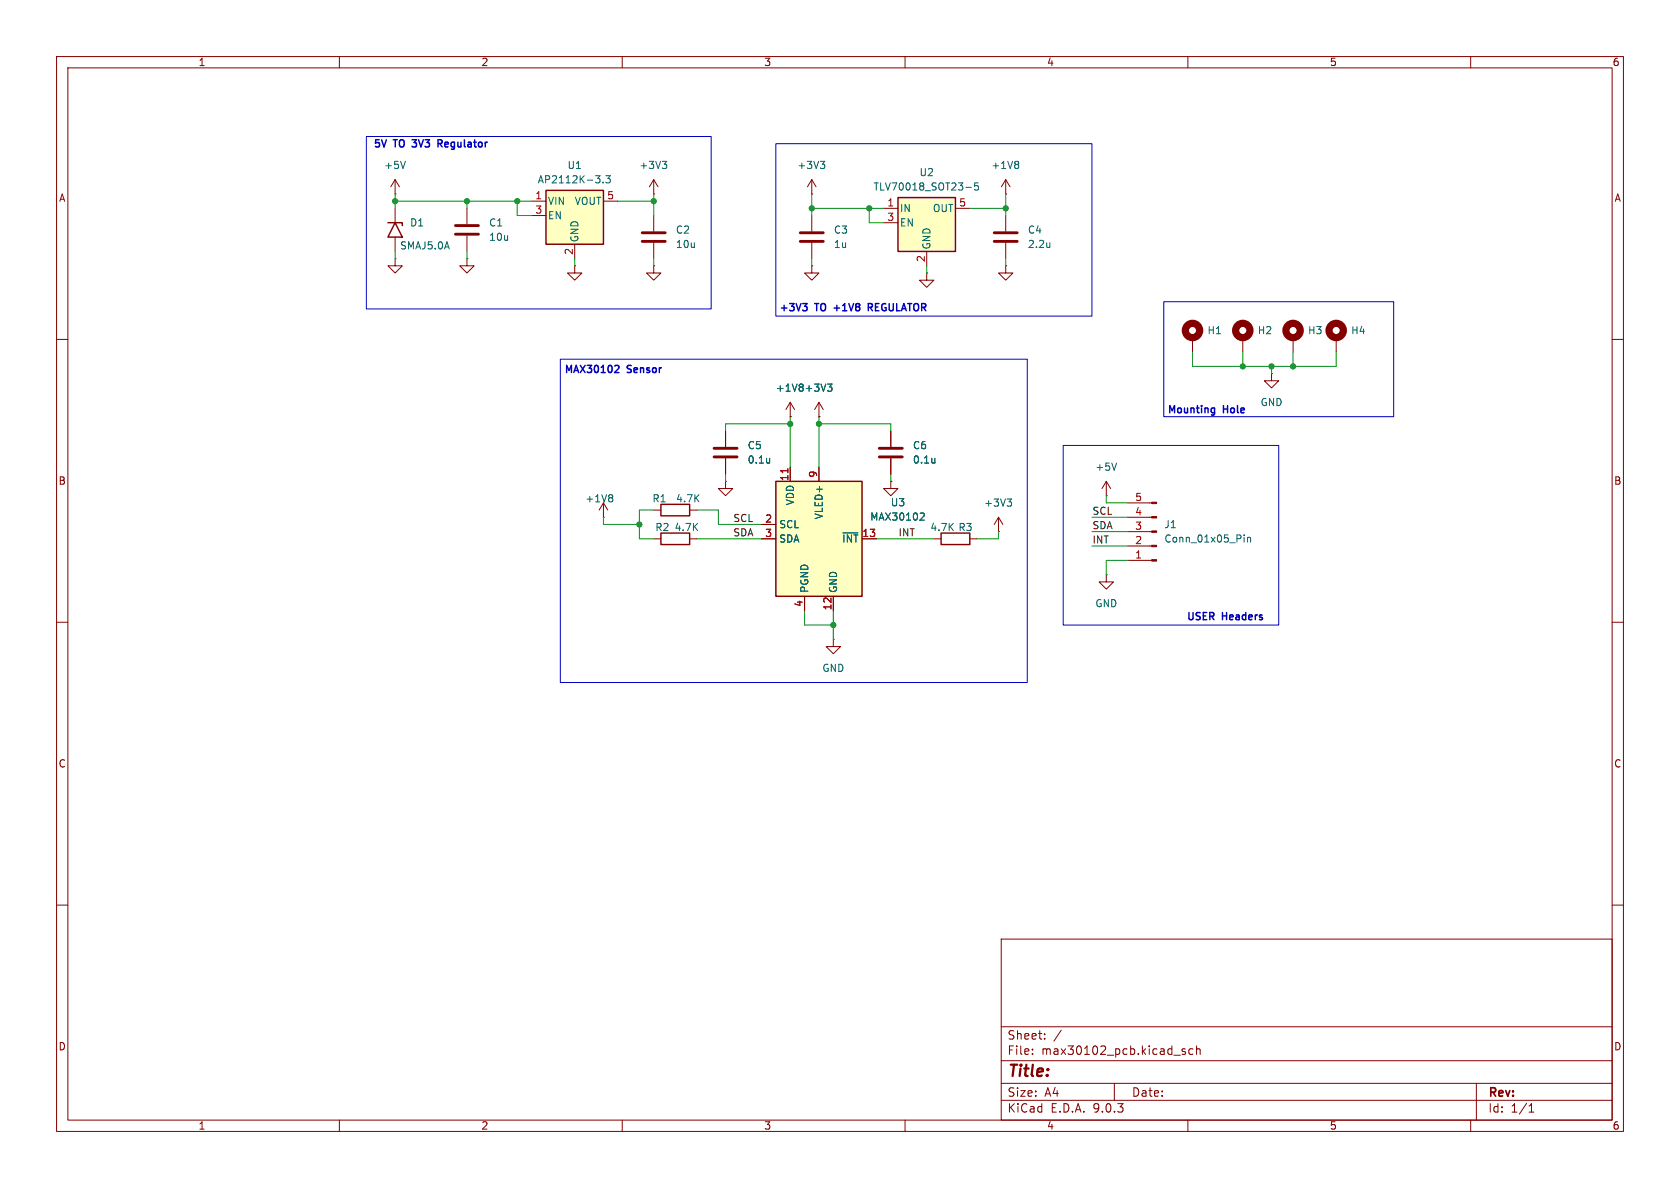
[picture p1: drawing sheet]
<svg xmlns="http://www.w3.org/2000/svg" width="297mm" height="210mm" viewBox="0 0 297 210" stroke-linecap="round" stroke-linejoin="round" font-family="sans-serif">
<g fill="none" stroke="#840000" stroke-width=".18">
<path d="M10 10h277v190h-277zM12 12h273v186h-273zM60 10v2M110 10v2M160 10v2M210 10v2M260 10v2M115.6 34.3h.1M115.6 31.8v2.5M115.6 38.1v2.8M115.6 31.8l-.8 1.2M115.6 31.8l.7 1.2"/>
<path d="M143.5 34.3h.1M143.5 31.8v2.5M143.5 38.1v2.8M143.5 31.8l-.8 1.2M143.5 31.8l.8 1.2M177.8 34.3h.1M177.8 31.8v2.5M177.8 38.1v2.8M177.8 31.8l-.8 1.2M177.8 31.8l.8 1.2M115.6 47v1.3h1.2l-1.2 1.2-1.3-1.2h1.3M115.6 47h.1"/>
<path d="M115.6 42.9v2.8M143.5 47v1.3h1.3l-1.3 1.2-1.3-1.2h1.3M143.5 47h.1M143.5 42.9v2.8M163.8 48.3v1.2h1.3l-1.3 1.3-1.2-1.3h1.2M163.8 48.3h.1M177.8 47v1.3h1.3l-1.3 1.2-1.3-1.2h1.3M177.8 47h.1M177.8 42.9v2.8M210.8 59.7v2.5M236.2 59.7v2.5M10 60h2"/>
<path d="M285 60h2M195.6 87.6h.1M195.6 85.1l-.8 1.3M195.6 85.1l.7 1.3M195.6 85.1v2.5M199.4 99.1h4.2M199.4 96.5h4.2M199.4 94h4.2M199.4 91.4h4.2M199.4 88.9h4.2M10 110h2M195.6 101.6v1.3h1.2l-1.2 1.2-1.3-1.2h1.3"/>
<path d="M195.6 101.6h.1M285 110h2M10 160h2M177 166h108v32h-108zM285 160h2M60 198v2M110 198v2M160 198v2M177 194.5h108M177 191.5h108M177 187.5h108M177 181.5h108"/>
<path d="M182.5 186.3v.1M182.5 185.5v.1M184.7 183.6v.1M184.7 182.8v.1M187.6 182.1l-1.3 2M197 191.5v3M209.5 185.5l-.3-.1-.2 .2v.2l.5 .2v.3h-.5M210 198v2M210.9 185.5l-.4-.1-.3 .3v.4l.1 .2h.6M211.5 185.5l.2-.1 .4 .1 .1 .9M211.5 184.9v1.5M260 198v2"/>
<path d="M261 191.5v6.5M270.3 196.6h.9M270.3 195.5l.4-.4v1.5"/>
</g>
<g fill="none" stroke="#840000" stroke-width="1.3">
<circle cx="210.8" cy="58.4" r="1.27"/>
<circle cx="236.2" cy="58.4" r="1.27"/>
</g>
<path d="M113.5 41.1h4.1M113.5 42.7h4.1M141.5 41.1h4M141.5 42.7h4M175.8 41.1h4M175.8 42.7h4" fill="none" stroke="#840000" stroke-width=".51"/>
<path d="M117.1 28.5h.8l-.5 .5M117.6 29l.3 .2v.3l-.3 .3M145 28.5h.8l-.4 .5M145.6 29l.2 .2v.3l-.2 .3M179.9 28.5l.2 .3-.2 .3 .2 .2v.2l-.2 .3M185.6 42.9v.9M185.6 43.6l-.1 .1M197.4 81.9l-.4 1.2M219.9 94.6v.1M219.9 95v.8M220.5 95v.8M220.5 95.1l.2-.1h.3l.1 .8" fill="none" stroke="#006464" stroke-width=".18"/>
<g fill="#840000" stroke="#840000" stroke-width=".18">
<path d="M203.6 98.9h.9v.3h-.9z"/>
<path d="M203.6 96.4h.9v.2h-.9z"/>
<path d="M203.6 93.9h.9v.2h-.9z"/>
<path d="M203.6 91.3h.9v.3h-.9z"/>
<path d="M203.6 88.8h.9v.2h-.9z"/>
</g>
<path d="M158.7 34.9h10.2v9.6h-10.2z" fill="#ffffc2"/>
<path d="M158.7 34.9h10.2v9.6h-10.2z" fill="none" stroke="#840000" stroke-width=".25"/>
<path d="M156.2 36.8h2.5M156.2 39.4h2.5M168.9 36.8h2.5M163.8 44.5v2.5" fill="none" stroke="#840000" stroke-width=".18"/>
<path d="M170.8 33.1h.9M172.9 32.3h-.6v.6l.1-.1 .5 .1 .1 .2-.1 .4-.1 .1-.5-.1" fill="none" stroke="#006464" stroke-width=".18"/>
<path d="M96.5 33.7h10.2v9.5h-10.2z" fill="#ffffc2"/>
<path d="M68.6 39.4h2.5v.5M69.8 39.4l1.3 2.5h-2.5zM96.5 33.7h10.2v9.5h-10.2zM116.8 94.2h5.1v2.1h-5.1zM116.8 89.2h5.1v2h-5.1z" fill="none" stroke="#840000" stroke-width=".25"/>
<g fill="none" stroke="#840000" stroke-width=".18">
<path d="M69.8 34.3h.1M69.8 31.8v2.5M69.8 36.8v2.6M69.8 31.8l-.7 1.2M69.8 31.8l.8 1.2M82.5 36.8v2.8M94 35.6h2.5M94 38.1h2.5M106.7 35.6h2.5M69.8 45.7v1.3h1.3l-1.3 1.3-1.2-1.3h1.2M69.8 45.7h.1M69.8 41.9v2.6"/>
<path d="M82.5 45.7v1.3h1.3l-1.3 1.3-1.2-1.3h1.2M82.5 45.7h.1M82.5 41.7v2.8M101.6 47v1.3h1.3l-1.3 1.2-1.3-1.2h1.3M101.6 47h.1M101.6 43.2v2.5M219.7 59.7v2.5M228.6 59.7v2.5M128.3 76.2v2.8M139.7 73.7h.1M139.7 71.1l-.8 1.3M139.7 71.1l.8 1.3"/>
<path d="M139.7 71.1v2.6M144.8 73.7h.1M144.8 71.1l-.8 1.3M144.8 71.1l.7 1.3M144.8 71.1v2.6M157.5 76.2v2.8M224.8 66v1.3h1.3l-1.3 1.3-1.3-1.3h1.3M224.8 66h.1M106.7 91.4h.1M106.7 88.9l-.8 1.3M106.7 88.9l.7 1.3M106.7 88.9v2.5"/>
<path d="M115.6 95.3h1.2M115.6 90.2h1.2M121.9 95.3h1.3M121.9 90.2h1.3M128.3 85.1v1.3h1.2l-1.2 1.2-1.3-1.2h1.3M128.3 85.1h.1M128.3 81v2.8M157.5 85.1v1.3h1.2l-1.2 1.2-1.3-1.2h1.3M157.5 85.1h.1M157.5 81v2.8M147.3 113v1.3h1.3l-1.3 1.3-1.3-1.3h1.3M147.3 113h.1"/>
</g>
<path d="M71.7 28.5l-.5 1.3M105.3 31.1h.8l-.4 .4M106 31.7v.5M106.6 32.2v.1M107.1 31.1h.8l-.4 .4 .3 .2v.5l-.2 .1-.5-.1M146.3 67.9h.8l-.4 .5M146.8 68.4l.3 .2v.3l-.3 .3M108.1 87.4l.2 .3-.2 .3 .2 .2v.3l-.2 .2M136.1 81v.9M136.1 81.7l-.1 .1M165.3 81v.9M165.3 81.7l-.1 .1" fill="none" stroke="#006464" stroke-width=".18"/>
<path d="M80.5 39.9h4.1M80.5 41.4h4.1M126.2 79.2h4.1M155.4 79.2h4.1M126.2 80.8h4.1M155.4 80.8h4.1" fill="none" stroke="#840000" stroke-width=".51"/>
<g fill="none" stroke="#840000" stroke-width="1.3">
<circle cx="219.7" cy="58.4" r="1.27"/>
<circle cx="228.6" cy="58.4" r="1.27"/>
</g>
<path d="M137.2 85.1h15.2v20.3h-15.2z" fill="#ffffc2"/>
<path d="M137.2 85.1h15.2v20.3h-15.2zM166.4 94.2h5v2.1h-5z" fill="none" stroke="#840000" stroke-width=".25"/>
<g fill="none" stroke="#840000" stroke-width=".18">
<path d="M128.3 76.2v2.8M139.7 73.7h.1M144.8 73.7h.1M157.5 76.2v2.8M128.3 81v2.8M134.6 92.7h2.6M134.6 95.3h2.6M139.7 82.6v2.5M144.8 82.6v2.5M152.4 95.3h2.5M157.5 85.1h.1M157.5 81v2.8"/>
<path d="M165.1 95.3h1.3M171.4 95.3h1.3M176.5 94h.1M176.5 91.4l-.7 1.3M176.5 91.4l.8 1.3M176.5 91.4v2.6M142.2 105.4v2.6M147.3 105.4v2.6"/>
</g>
<path d="M139.3 82.9v.7" fill="none" stroke="#a90000" stroke-width=".18"/>
<path d="M146.3 67.9h.8l-.4 .5M146.8 68.4l.3 .2v.3l-.3 .3M136.1 81v.9M136.1 81.7l-.1 .1M149 94.2h2.7M162.9 90.7h.4l.1 .3-.8 .9h.8M165.3 81v.9M165.3 81.7l-.1 .1M178 88.2h.8l-.4 .5M178.6 88.7l.2 .2v.3l-.2 .3" fill="none" stroke="#006464" stroke-width=".18"/>
<g fill="none" stroke="#009600" stroke-width=".18">
<path d="M69.8 35.6h24.2M69.8 34.3v2.5M82.5 35.6v1.2M91.4 35.6v2.5h2.6M109.2 35.6h6.4M115.6 34.3v3.8M143.5 36.8h12.7M143.5 34.3v3.8M153.7 36.8v2.6h2.5M171.4 36.8h6.4M177.8 34.3v3.8M69.8 44.5v1.2"/>
<path d="M82.5 44.5v1.2M101.6 45.7v1.3M115.6 45.7v1.3M143.5 45.7v1.3M163.8 47v1.3M177.8 45.7v1.3M139.7 73.7v8.9M139.7 74.9h-11.4v1.3M144.8 73.7v8.9M144.8 74.9h12.7v1.3M210.8 62.2v2.6h25.4v-2.6M219.7 62.2v2.6"/>
<path d="M224.8 64.8v1.2M228.6 62.2v2.6M106.7 91.4v1.3h6.3M115.6 90.2h-2.6v5.1h2.6M123.2 95.3h11.4M123.2 90.2h3.8v2.5h7.6M128.3 83.8v1.3M154.9 95.3h10.2M157.5 83.8v1.3M176.5 94v1.3h-3.8M193 94h6.4M193 96.5h6.4"/>
<path d="M193 91.4h6.4M195.6 87.6v1.3h3.8M199.4 99.1h-3.8v2.5M142.2 108v2.5h5.1M147.3 108v5"/>
</g>
<g fill="none" stroke="#0000c2" stroke-width=".25">
<path d="M72.8 24.7h.8M72.8 25.9h.1M77.4 25.4h.5M77.7 25.4l.5 .6M77.9 24.7h-.5v1.3M141.9 53.7h.8l-.4 .4 .3 .2 .1 .4-.3 .2h-.3M153.5 54.3h.5M153.8 54.3l.4 .6M154 53.7h-.5v1.2M108.9 64.6h.4l.1 .3-.8 1h.8M214.6 72.1l.1 .1M214.7 72.1v1.2"/>
<path d="M214.7 72.9l-.1 .1"/>
</g>
<path d="M64.8 24.1h60.9v30.5h-60.9zM137.2 25.4h55.8v30.5h-55.8zM205.7 53.3h40.7v20.4h-40.7zM99.1 63.5h82.5v57.2h-82.5zM188 78.7h38.1v31.8h-38.1z" fill="none" stroke="#0000c2" stroke-width=".18"/>
<g fill="#009600" stroke="#009600" stroke-width=".18">
<circle cx="82.5" cy="35.6" r=".46"/>
<circle cx="69.8" cy="35.6" r=".46"/>
<circle cx="115.6" cy="35.6" r=".46"/>
<circle cx="91.4" cy="35.6" r=".46"/>
<circle cx="147.3" cy="110.5" r=".46"/>
<circle cx="139.7" cy="74.9" r=".46"/>
<circle cx="144.8" cy="74.9" r=".46"/>
<circle cx="177.8" cy="36.8" r=".46"/>
<circle cx="143.5" cy="36.8" r=".46"/>
<circle cx="153.7" cy="36.8" r=".46"/>
<circle cx="219.7" cy="64.8" r=".46"/>
<circle cx="224.8" cy="64.8" r=".46"/>
<circle cx="228.6" cy="64.8" r=".46"/>
<circle cx="113" cy="92.7" r=".46"/>
</g>
<text font-size="2.8" fill="#840000" x="178" y="190.9">Title:</text>
<g font-size="2.1" fill="#840000">
<text x="178" y="184">Sheet:</text>
<text x="178" y="186.7">File:</text>
<text x="184.1" y="186.7">max30102_pcb.kicad_sch</text>
<text x="178" y="196.9">KiCad</text>
<text x="178" y="194.1">Size:</text>
<text x="184.7" y="194.1">A4</text>
<text x="185.7" y="196.9">E.D.A.</text>
<text x="193.3" y="196.9">9.0.3</text>
<text x="200" y="194.1">Date:</text>
<text x="263" y="194.3">Rev:</text>
<text x="263" y="196.9">Id:</text>
<text x="267.1" y="196.9">1/1</text>
</g>
<g font-size="1.8" fill="#840000">
<text x="35" y="11.9">1</text>
<text x="85" y="11.9">2</text>
<text x="135" y="11.9">3</text>
<text x="185" y="11.9">4</text>
<text x="235" y="11.9">5</text>
<text x="285" y="11.9">6</text>
<text x="10.3" y="35.9">A</text>
<text x="285.3" y="35.9">A</text>
<text x="10.3" y="85.9">B</text>
<text x="285.3" y="85.9">B</text>
<text x="10.3" y="135.9">C</text>
<text x="285.3" y="135.9">C</text>
<text x="10.3" y="185.9">D</text>
<text x="285.3" y="185.9">D</text>
<text x="35" y="199.9">1</text>
<text x="85" y="199.9">2</text>
<text x="135" y="199.9">3</text>
<text x="185" y="199.9">4</text>
<text x="235" y="199.9">5</text>
<text x="285" y="199.9">6</text>
</g>
<g font-size="1.8" fill="#0000c2">
<text x="65.9" y="26.4">5V</text>
<text x="69.7" y="26.4">TO</text>
<text x="73.4" y="26.4">3V3</text>
<text x="78.4" y="26.4">Regulator</text>
<text x="137.6" y="55.4">+3V3</text>
<text x="144.1" y="55.4">TO</text>
<text x="147.9" y="55.4">+1V8</text>
<text x="154.5" y="55.4">REGULATOR</text>
<text x="99.6" y="66.3">MAX30102</text>
<text x="110.9" y="66.3">Sensor</text>
<text x="206.2" y="73.4">Mounting</text>
<text x="216.2" y="73.4">Hole</text>
<text x="209.6" y="110">USER</text>
<text x="216.1" y="110">Headers</text>
</g>
<g font-size="1.8" fill="#006464">
<text x="67.8" y="30.1">+5V</text>
<text x="95" y="32.6">AP2112K-3.3</text>
<text x="100.2" y="30.1">U1</text>
<text x="112.9" y="30.1">+3V3</text>
<text x="140.9" y="30.1">+3V3</text>
<text x="154.3" y="33.9">TLV70018_SOT23-5</text>
<text x="162.5" y="31.3">U2</text>
<text x="175.2" y="30.1">+1V8</text>
<text x="72.4" y="40.2">D1</text>
<text x="86.4" y="40.2">C1</text>
<text x="96.8" y="36.4">VIN</text>
<text x="96.8" y="39">EN</text>
<text x="101.5" y="36.4">VOUT</text>
<text x="119.4" y="41.5">C2</text>
<text x="147.3" y="41.5">C3</text>
<text x="159" y="37.7">IN</text>
<text x="159" y="40.2">EN</text>
<text x="164.8" y="37.7">OUT</text>
<text x="181.6" y="41.5">C4</text>
<text x="70.6" y="44.3">SMAJ5.0A</text>
<text x="86.4" y="42.8">10u</text>
<text x="102.5" y="42.9" transform="rotate(-90 102.5 42.9)">GND</text>
<text x="119.4" y="44">10u</text>
<text x="147.3" y="44">1u</text>
<text x="164.7" y="44.2" transform="rotate(-90 164.7 44.2)">GND</text>
<text x="181.6" y="44">2.2u</text>
<text x="213.4" y="59.3">H1</text>
<text x="222.3" y="59.3">H2</text>
<text x="231.1" y="59.3">H3</text>
<text x="238.8" y="59.3">H4</text>
<text x="137.1" y="69.4">+1V8 +3V3</text>
<text x="222.8" y="72">GND</text>
<text x="132.1" y="79.6">C5</text>
<text x="132.1" y="82.1">0.1u</text>
<text x="161.3" y="79.6">C6</text>
<text x="161.3" y="82.1">0.1u</text>
<text x="193.5" y="83.4">+5V</text>
<text x="103.4" y="89">+1V8</text>
<text x="115.2" y="89">R1</text>
<text x="119.4" y="89">4.7K</text>
<text x="140.6" y="89.4" transform="rotate(-90 140.6 89.4)">VDD</text>
<text x="157.4" y="89.7">U3</text>
<text x="173.9" y="89.8">+3V3</text>
<text x="115.8" y="94.1">R2</text>
<text x="119.2" y="94.1">4.7K</text>
<text x="137.7" y="93.6">SCL</text>
<text x="145.6" y="91.9" transform="rotate(-90 145.6 91.9)">VLED+</text>
<text x="153.7" y="92.2">MAX30102</text>
<text x="164.4" y="94.1">4.7K</text>
<text x="169.3" y="94.1">R3</text>
<text x="205.7" y="93.6">J1</text>
<text x="137.7" y="96.1">SDA</text>
<text x="148.8" y="96.1">~{INT}</text>
<text x="205.7" y="96.1">Conn_01x05_Pin</text>
<text x="143.1" y="104.9" transform="rotate(-90 143.1 104.9)">PGND</text>
<text x="148.2" y="104.9" transform="rotate(-90 148.2 104.9)">GND</text>
<text x="193.5" y="107.5">GND</text>
<text x="145.3" y="119">GND</text>
</g>
<g font-size="1.8" fill="#a90000">
<text x="94.5" y="35.3">1</text>
<text x="107.2" y="35.3">5</text>
<text x="94.5" y="37.8">3</text>
<text x="156.8" y="36.6">1</text>
<text x="156.8" y="39.1">3</text>
<text x="169.5" y="36.6">5</text>
<text x="101.3" y="45.2" transform="rotate(-90 101.3 45.2)">2</text>
<text x="163.6" y="46.4" transform="rotate(-90 163.6 46.4)">2</text>
<text x="139.4" y="85.1" transform="rotate(-90 139.4 85.1)">11</text>
<text x="144.5" y="84.5" transform="rotate(-90 144.5 84.5)">9</text>
<text x="200.6" y="88.6">5</text>
<text x="135.2" y="92.5">2</text>
<text x="135.2" y="95">3</text>
<text x="152.4" y="95">13</text>
<text x="200.6" y="93.7">3</text>
<text x="200.6" y="91.2">4</text>
<text x="200.6" y="98.8">1</text>
<text x="200.6" y="96.3">2</text>
<text x="142" y="107.4" transform="rotate(-90 142 107.4)">4</text>
<text x="147.1" y="108" transform="rotate(-90 147.1 108)">12</text>
</g>
<g font-size="1.8" fill="#0f0f0f">
<text x="129.5" y="92.4">SCL</text>
<text x="129.5" y="94.9">SDA</text>
<text x="158.7" y="94.9">INT</text>
<text x="193" y="91.1">SCL</text>
<text x="193" y="93.6">SDA</text>
<text x="193" y="96.2">INT</text>
</g>
</svg>
